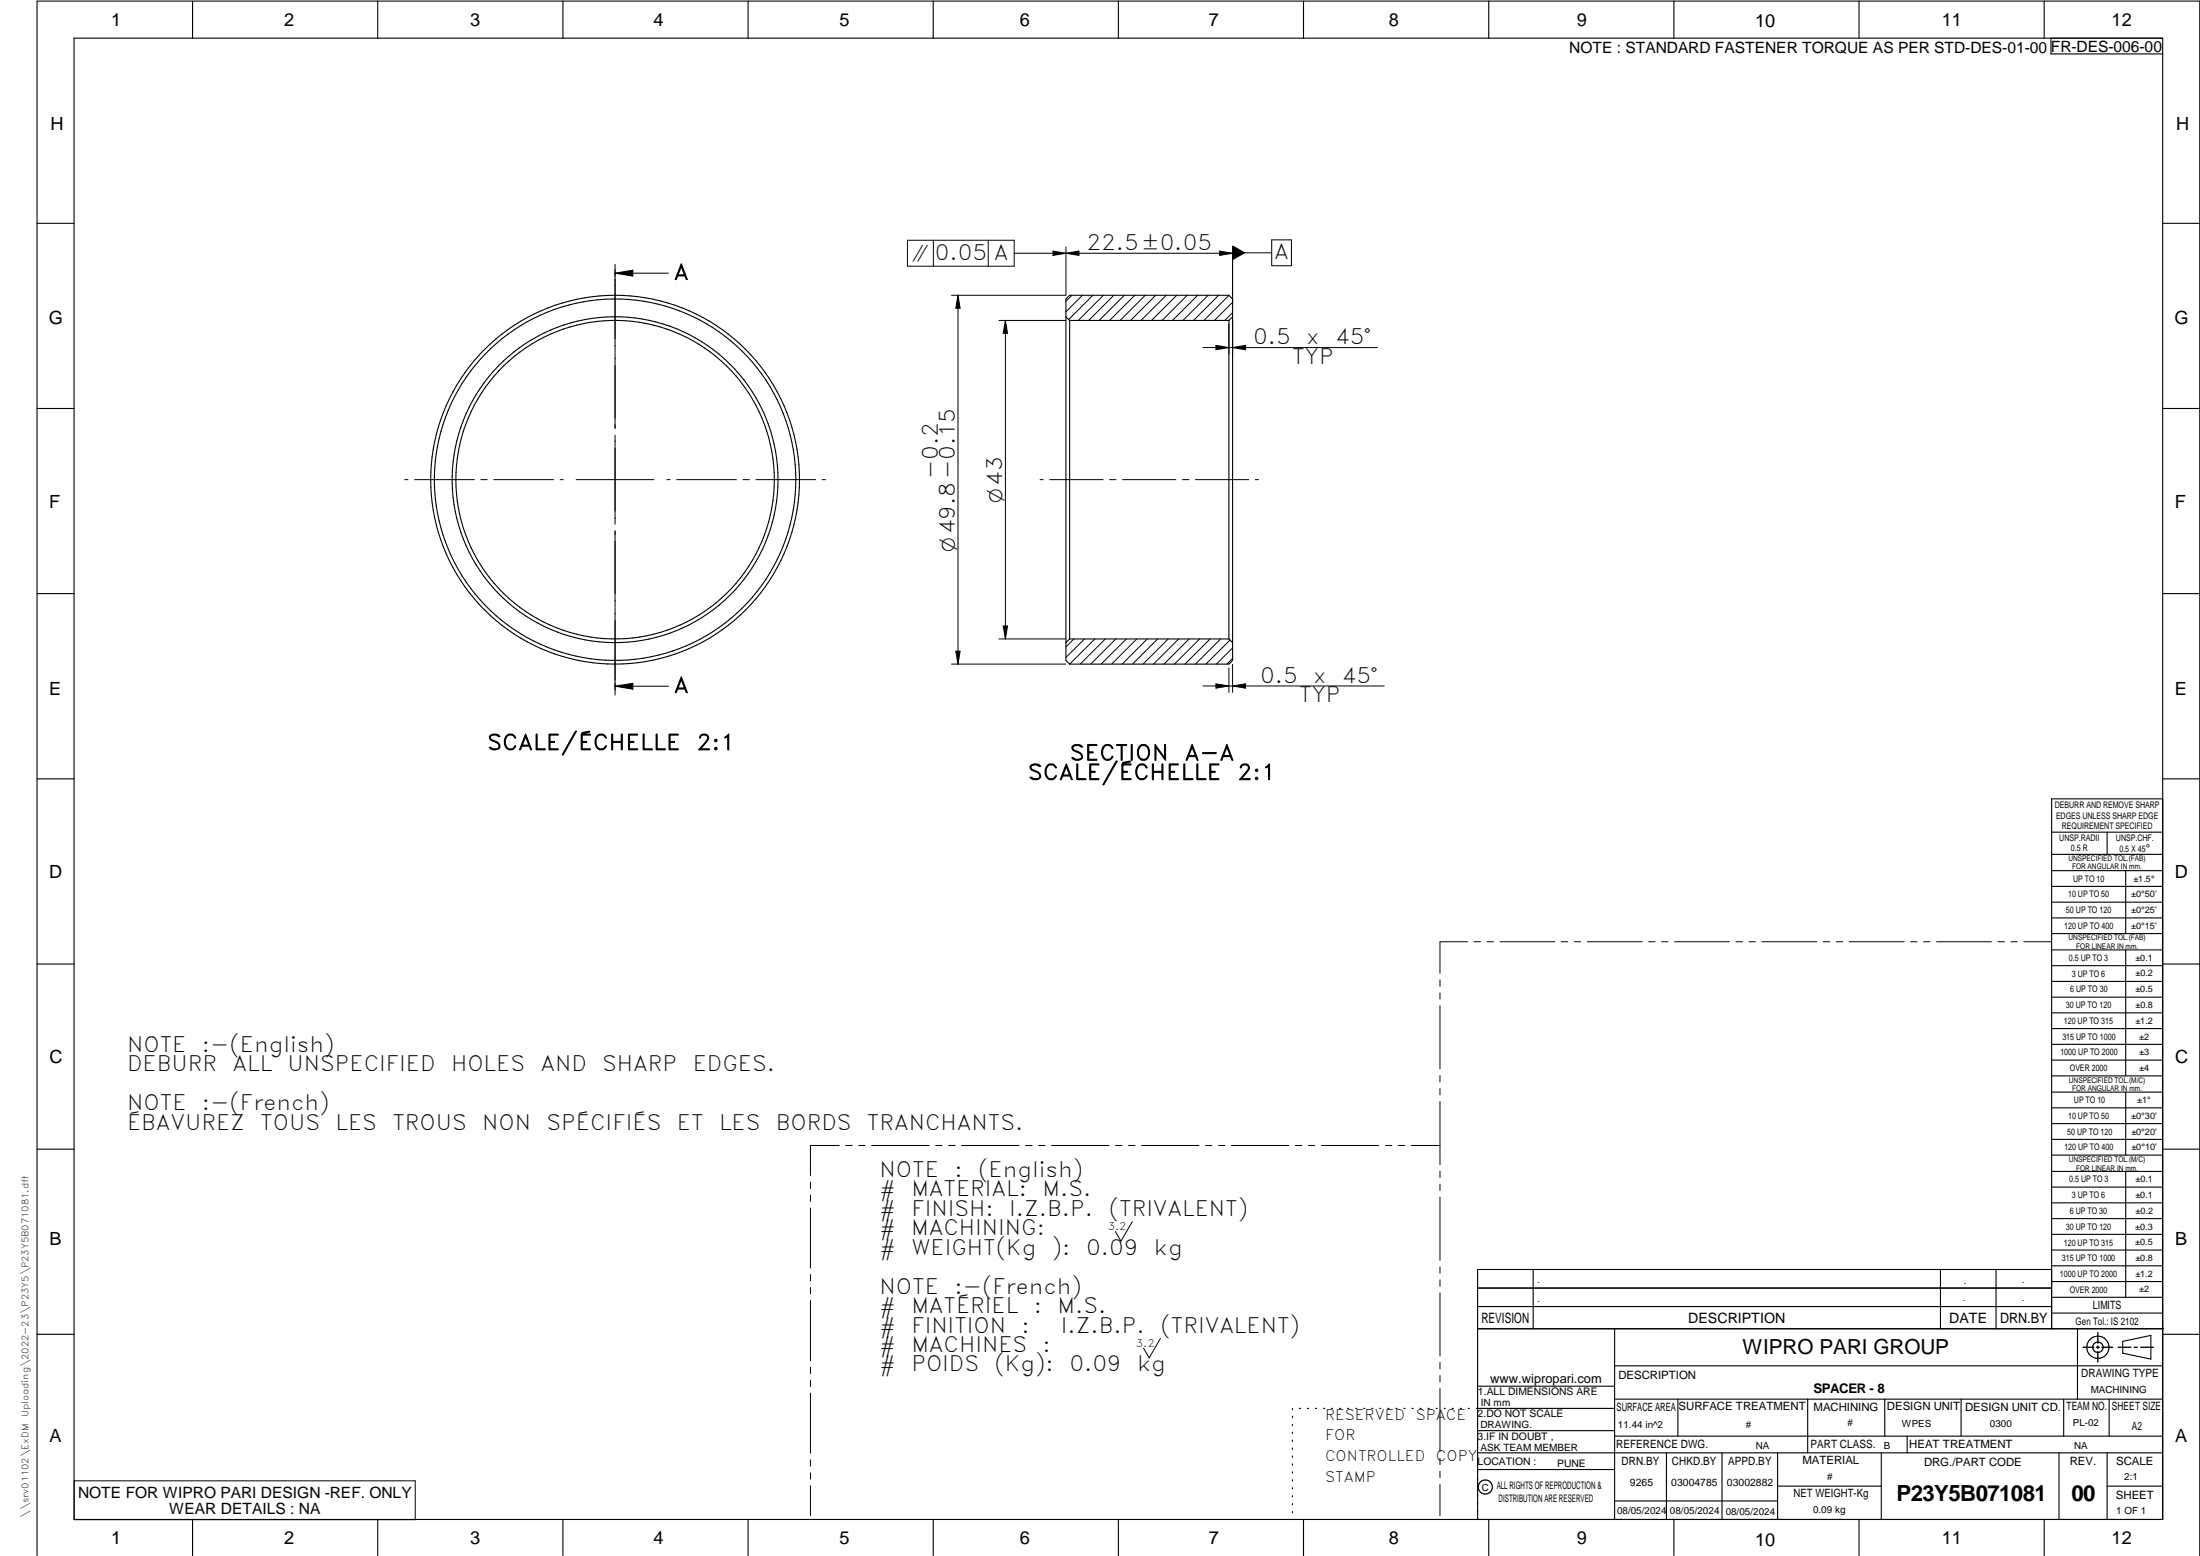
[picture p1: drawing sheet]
<svg xmlns="http://www.w3.org/2000/svg" width="594mm" height="420mm" viewBox="0 0 594 420" stroke-linecap="round" stroke-linejoin="round" font-family="sans-serif">
<g fill="none" stroke="#000" stroke-width=".3">
<path d="M20 10.3h564v400h-564zM52 .3v10M102 .3v10M152 .3v10M202 .3v10M252 .3v10M302 .3v10M352 .3v10M402 .3v10M452 .3v10M502 .3v10M552 .3v10"/>
<path d="M553.8 10.3v4.3h30.2M10 60.3h10M288.8 79.7h43l1 1v97.6l-1 1h-43l-1-1v-97.6zM584 60.3h10M287.8 85.5l1 1M288.8 86.5h43M288.8 86.5v86M331.8 86.5v86M332.8 85.5l-1 1M10 110.3h10M584 110.3h10M10 160.3h10"/>
<path d="M288.8 172.5h43M288.8 172.5l-1 1M331.8 172.5l1 1M584 160.3h10M10 210.3h10M584 215.7h-30v143.1M584 210.3h10M554 230.7h30M554 224.7h30M554 235.1h30M554 239.4h30M569 224.7v6"/>
<path d="M574 235.1v17M554 243.6h30M554 247.9h30M554 252.1h30M554 256.5h30M574 256.5v34M10 260.3h10M554 260.8h30M554 265h30M554 269.3h30M554 273.5h30M554 277.7h30"/>
<path d="M584 260.3h10M554 282h30M554 286.3h30M554 290.5h30M554 294.9h30M554 299.1h30M574 294.9v17M10 310.3h10M554 303.4h30M554 307.7h30M554 311.9h30M554 316.3h30"/>
<path d="M574 316.3v34M584 310.3h10M554 320.5h30M554 324.8h30M554 329.1h30M554 333.3h30M554 337.5h30M399 358.8h185.3M399 352.8h155M399 347.8h155M414 342.8v16M436 358.8v51.5"/>
<path d="M524 342.8v16M539 342.8v16M554 342.8h-155v67.5M554 341.8h30M554 346.1h30M554 350.3h30M554 354.6h30M561 358.8v19M10 360.3h10M399 374.3h37M436 368.8h148M436 377.8h148"/>
<path d="M453.1 377.8v10M488.1 377.8v14.5M508.9 377.8v10M529.6 377.8v10M557.3 377.8v10M569.5 377.8v10M573.2 362.2l7.6-1.6v6.4l-7.6-1.6zM584 360.3h10M349 380.3v.3M349 382.4v.4M349 384.6v.3M349 386.7v.4"/>
<path d="M349 388.9v.3M349 391v.4M349 393.2v.3M349 395.3v.3M349 397.4v.4M349 399.6v.3M350.9 380.3h.3M353 380.3h.3M355.2 380.3h.3M357.4 380.3h.3M359.6 380.3h.3M361.7 380.3h.3"/>
<path d="M363.9 380.3h.3M366.1 380.3h.3M368.3 380.3h.3M370.4 380.3h.3M372.6 380.3h.3M374.8 380.3h.3M376.9 380.3h.4M379.1 380.3h.3M381.3 380.3h.3M383.4 380.3h.4M385.6 380.3h.4M387.8 380.3h.3"/>
<path d="M390 380.3h.3M392.1 380.3h.4M394.3 380.3h.4M396.5 380.3h.3M399 396.8h37M399 392.3h185M399 386.3h37M436 387.8h148M436 380.3h-37.3M450 392.3v18M465 392.3v18M480 392.3v18"/>
<path d="M508 392.3v18M515 387.8v4.5M556 392.3v18M569 392.3v18M52 410.3v9.8M102 410.3v9.8M152 410.3v9.8M202 410.3v9.8M252 410.3v9.8M302 410.3v9.8M349 401.7v.4M349 403.9v.3"/>
<path d="M349 406v.4M349 408.2v.3M352 410.3v9.8M402 410.3v9.8M436 405.3h44M452 410.3v9.8M480 401.3h28M502 410.3v9.8M552 410.3v9.8M569 401.3h15M10 420.1v-419.8h584v419.8"/>
<circle cx="166.1" cy="129.5" r="49.8"/>
<circle cx="166.1" cy="129.5" r="43"/>
<circle cx="166.1" cy="129.5" r="44"/>
<circle cx="166.1" cy="129.5" r="48.8"/>
<circle cx="566.5" cy="363.8" r="1.4"/>
<circle cx="566.5" cy="363.8" r="3"/>
<circle cx="401.1" cy="401.5" r="1.91"/>
</g>
<g fill="none" stroke="#000" stroke-width=".27">
<path d="M166.1 71.4v23.6M166.1 73.8h14.4M166.1 73.8l4.8-.8v1.5zM245 64.9h28.9v7h-28.9zM252 64.9v7M256.9 79.7h30.9M258.7 79.7l.6 3.5h-1.2zM258.7 79.7v99.6M266.9 64.9v7M273.9 68.4h58.9M284.3 67.8l3.5 .6-3.5 .6zM287.8 68.4l3.6-.6v1.2z"/>
<path d="M287.8 66.6v13.1M289.5 79.7l-1.7 1.6M292.3 79.7l-4.5 4.5M295.1 79.7l-6.5 6.6M298 79.7l-6.8 6.8M300.8 79.7l-6.8 6.8M303.6 79.7l-6.8 6.8M306.4 79.7l-6.8 6.8M309.3 79.7l-6.8 6.8M312.1 79.7l-6.8 6.8M314.9 79.7l-6.8 6.8M317.7 79.7l-6.7 6.8"/>
<path d="M320.6 79.7l-6.8 6.8M323.4 79.7l-6.8 6.8M326.2 79.7l-6.8 6.8M329.1 79.7l-6.8 6.8M329.3 67.8l3.5 .6-3.5 .6zM331.9 79.8l-6.8 6.7M332.8 66.5v15.6M332.8 68.3h10.6M343.4 64.8h5.3v7h-5.3zM166.1 95.2v20.5M269.7 86.5h18.1M271.5 86.5v86"/>
<path d="M271.5 86.5l.6 3.5h-1.2zM324.8 93.9h47.1M328.4 93.3l3.4 .6-3.4 .5zM331.8 87.6v8M332.8 84.4l-2.1 2.1M332.8 81.6l-4.9 4.9M332.8 93.9l3.6-.6v1.1zM332.8 86.6v9M166.1 117.5v24M109.3 129.5h.9M111.9 129.5h16.2M129.9 129.5h1.7"/>
<path d="M133.3 129.5h16.2M151.3 129.5h.8M155.6 129.5h21M180.1 129.5h.8M182.7 129.5h16.2M200.6 129.5h1.7M204.1 129.5h16.2M222 129.5h.9M280.9 129.5h.8M283.5 129.5h14.4M299.6 129.5h1.8M303.1 129.5h14.4"/>
<path d="M319.3 129.5h1.7M322.8 129.5h14.4M339 129.5h.8M166.1 143.3v20.6M166.1 164.1v23.6M256.9 179.3h30.9M258.1 175.8h1.2l-.6 3.5zM269.7 172.5h18.1M270.9 169h1.2l-.6 3.5zM290 172.5l-2.2 2.2M292.8 172.5l-5 5M295.7 172.5l-6.8 6.8"/>
<path d="M298.5 172.5l-6.8 6.8M301.3 172.5l-6.8 6.8M304.2 172.5l-6.9 6.8M307 172.5l-6.8 6.8M309.8 172.5l-6.8 6.8M312.6 172.5l-6.8 6.8M315.5 172.5l-6.8 6.8M318.3 172.5l-6.8 6.8M321.1 172.5l-6.8 6.8M323.9 172.5l-6.7 6.8M326.8 172.5l-6.8 6.8M329.6 172.5l-6.8 6.8"/>
<path d="M332.1 172.8l-6.5 6.5M332.8 177.8l-1.5 1.5M332.8 174.9l-4.3 4.4M332.8 179.4v7.6M166.1 185.3l4.8-.8v1.6zM166.1 185.3h14.4M324.8 185.2h49M328.4 184.7l3.4 .5-3.4 .6zM331.8 180.4v6.6M332.8 185.2l3.6-.5v1.1zM396.3 254.3h-7.5v8.5M398 254.3h1.8"/>
<path d="M401.5 254.3h1.8M405 254.3h14.9M421.6 254.3h1.7M425.1 254.3h1.7M428.6 254.3h14.8M445.2 254.3h1.7M448.7 254.3h1.7M452.2 254.3h14.8M468.8 254.3h1.7M472.3 254.3h1.7M475.8 254.3h14.8M492.4 254.3h1.7"/>
<path d="M495.9 254.3h1.7M499.4 254.3h14.8M515.9 254.3h1.8M519.4 254.3h1.8M522.9 254.3h14.9M539.5 254.3h1.7M543 254.3h1.7M546.5 254.3h7.4M388.8 264.6v1.7M388.8 268.1v1.7M388.8 271.6v17M388.8 290.4v1.8"/>
<path d="M388.8 293.9v1.8M388.8 297.4v17.1M218.9 319.2v1.7M226.6 309.3h-7.7v8.1M228.4 309.3h1.7M231.9 309.3h1.7M235.4 309.3h15.5M252.7 309.3h1.7M256.2 309.3h1.7M259.7 309.3h15.5M277 309.3h1.7M280.5 309.3h1.7"/>
<path d="M284 309.3h15.5M301.2 309.3h1.8M304.8 309.3h1.7M308.2 309.3h15.6M325.5 309.3h1.8M329 309.3h1.8M332.5 309.3h15.6M349.8 309.3h1.8M353.3 309.3h1.7M356.8 309.3h15.5M374.1 309.3h1.7M377.6 309.3h1.7"/>
<path d="M381.1 309.3h7.7M388.8 316.3v1.7M388.8 319.8v1.7M218.9 322.7v1.7M218.9 326.2v16.2M305.7 329.9l-3 5.3-1.5-2.7M388.8 323.3v17M218.9 344.2v1.7M218.9 347.7v1.7M218.9 351.2v16.2M388.8 342.1v1.7M388.8 345.6v1.7"/>
<path d="M388.8 349.1v17.1M218.9 369.2v1.7M218.9 372.7v1.7M218.9 376.2v16.2M313.3 361.4l-3 5.3-1.5-2.7M388.8 367.9v1.8M388.8 371.4v1.7M388.8 374.9v17.1M20 399.9h92.1v10.5h-92.1zM218.9 394.2v1.7M218.9 397.7v1.7M388.8 393.8v1.7"/>
<path d="M388.8 397.3v1.7M218.9 401.2v8.1M388.8 400.8v8.5"/>
</g>
<path d="M566.5 359.8v2.9M562.5 363.8h2.9M566.1 363.8h.8M566.5 363.5v.7M566.5 364.9v2.9M567.6 363.8h2.9M572 363.8h3.4M576.3 363.8h.9M578.1 363.8h3.4" fill="none" stroke="#000" stroke-width=".36"/>
<g fill="#000">
<path d="M166.1 73.8l4.8-.8v1.5zM284.3 67.8l3.5 .6-3.5 .6zM287.8 68.4l3.6-.6v1.2zM329.3 67.8l3.5 .6-3.5 .6zM332.8 66.2l3.6 2.1-3.6 2zM258.7 79.7l.6 3.5h-1.2zM271.5 86.5l.6 3.5h-1.2zM328.4 93.3l3.4 .6-3.4 .5zM332.8 93.9l3.6-.6v1.1zM258.1 175.8h1.2l-.6 3.5zM270.9 169h1.2l-.6 3.5zM166.1 185.3l4.8-.8v1.6z"/>
<path d="M328.4 184.7l3.4 .5-3.4 .6zM332.8 185.2l3.6-.5v1.1z"/>
</g>
<g font-size="6">
<text x="512.1" y="405.2">P23Y5B071081</text>
<text x="559.4" y="405.2">00</text>
</g>
<g font-size="5.7">
<text x="252.4" y="70.1">0.05 A</text>
<text x="293.4" y="67.5">22.5±0.05</text>
<text x="344.1" y="70">A</text>
<text x="182" y="75.5">A</text>
<text x="338.4" y="93">0.5</text>
<text x="352.7" y="93">x</text>
<text x="360.5" y="93">45°</text>
<text x="349" y="98.2">TYP</text>
<text x="253.3" y="129.4" transform="rotate(-90 253.3 129.4)">-0.2</text>
<text x="340.3" y="184.4">0.5</text>
<text x="354.6" y="184.4">x</text>
<text x="362.4" y="184.4">45°</text>
<text x="182" y="187">A</text>
<text x="350.8" y="189.6">TYP</text>
<text x="131.6" y="202.5">SCALE/ÉCHELLE</text>
<text x="188.1" y="202.5">2:1</text>
<text x="288.9" y="205.3">SECTION</text>
<text x="319.9" y="205.3">A-A</text>
<text x="277.6" y="210.5">SCALE/ÉCHELLE</text>
<text x="334.1" y="210.5">2:1</text>
<text x="34.3" y="284.1">NOTE</text>
<text x="54.5" y="284.1">:-(English)</text>
<text x="34.3" y="289.3">DEBURR</text>
<text x="62.8" y="289.3">ALL</text>
<text x="77.7" y="289.3">UNSPECIFIED</text>
<text x="121.8" y="289.3">HOLES</text>
<text x="145.9" y="289.3">AND</text>
<text x="162.6" y="289.3">SHARP</text>
<text x="187.1" y="289.3">EDGES.</text>
<text x="34.3" y="299.8">NOTE</text>
<text x="54.5" y="299.8">:-(French)</text>
<text x="34.3" y="305.1">ÉBAVUREZ</text>
<text x="70.3" y="305.1">TOUS</text>
<text x="90.6" y="305.1">LES</text>
<text x="106" y="305.1">TROUS</text>
<text x="130.2" y="305.1">NON</text>
<text x="147.6" y="305.1">SPÉCIFIÉS</text>
<text x="182.8" y="305.1">ET</text>
<text x="194.2" y="305.1">LES</text>
<text x="209.5" y="305.1">BORDS</text>
<text x="234.1" y="305.1">TRANCHANTS.</text>
<text x="237.5" y="317.8">NOTE</text>
<text x="257.7" y="317.8">:</text>
<text x="264.2" y="317.8">(English)</text>
<text x="237.5" y="323.1">#</text>
<text x="246.1" y="323.1">MATERIAL:</text>
<text x="281.5" y="323.1">M.S.</text>
<text x="237.5" y="328.3">#</text>
<text x="246.1" y="328.3">FINISH:</text>
<text x="272.5" y="328.3">I.Z.B.P.</text>
<text x="299.4" y="328.3">(TRIVALENT)</text>
<text x="237.5" y="333.6">#</text>
<text x="246.1" y="333.6">MACHINING:</text>
<text x="237.5" y="338.8">#</text>
<text x="246.1" y="338.8">WEIGHT(Kg</text>
<text x="284" y="338.8">):</text>
<text x="293.3" y="338.8">0.09</text>
<text x="311.6" y="338.8">kg</text>
<text x="237.5" y="349.3">NOTE</text>
<text x="257.7" y="349.3">:-(French)</text>
<text x="237.5" y="354.6">#</text>
<text x="237.5" y="359.8">#</text>
<text x="246.1" y="354.6">MATÉRIEL</text>
<text x="246.1" y="359.8">FINITION</text>
<text x="275.9" y="359.8">:</text>
<text x="279.2" y="354.6">:</text>
<text x="285.6" y="354.6">M.S.</text>
<text x="286.5" y="359.8">I.Z.B.P.</text>
<text x="313.4" y="359.8">(TRIVALENT)</text>
<text x="237.5" y="365.1">#</text>
<text x="246.1" y="365.1">MACHINES</text>
<text x="281.6" y="365.1">:</text>
<text x="237.5" y="370.3">#</text>
<text x="246.1" y="370.3">POIDS</text>
<text x="268.6" y="370.3">(Kg):</text>
<text x="288.8" y="370.3">0.09</text>
<text x="307.1" y="370.3">kg</text>
</g>
<text font-size="5.6" x="470.5" y="365.5">WIPRO PARI GROUP</text>
<g font-size="5.4">
<text x="246.3" y="70.1">i</text>
<text x="270.6" y="135.8" transform="rotate(-90 270.6 135.8)">O43</text>
<text x="257.8" y="148.9" transform="rotate(-90 257.8 148.9)">O49.8-0.15</text>
</g>
<g font-size="4.9">
<text x="30" y="7">1</text>
<text x="76.7" y="7">2</text>
<text x="127" y="7">3</text>
<text x="176.5" y="7">4</text>
<text x="226.7" y="7">5</text>
<text x="275.4" y="7">6</text>
<text x="326.4" y="7">7</text>
<text x="375" y="7">8</text>
<text x="425.8" y="7">9</text>
<text x="473.9" y="7.4">10</text>
<text x="524.3" y="7">11</text>
<text x="570.2" y="7">12</text>
<text x="13.6" y="35.2">H</text>
<text x="587.6" y="35.2">H</text>
<text x="13.2" y="87.5">G</text>
<text x="587.2" y="87.5">G</text>
<text x="13.3" y="137.1">F</text>
<text x="587.3" y="137.1">F</text>
<text x="13.3" y="187.6">E</text>
<text x="587.3" y="187.6">E</text>
<text x="13.3" y="237">D</text>
<text x="587.3" y="237">D</text>
<text x="13.4" y="287.1">C</text>
<text x="587.4" y="287.1">C</text>
<text x="13.4" y="336.3">B</text>
<text x="587.4" y="336.3">B</text>
<text x="13.4" y="389.3">A</text>
<text x="587.4" y="389.3">A</text>
<text x="30" y="417">1</text>
<text x="76.7" y="417">2</text>
<text x="127" y="417">3</text>
<text x="176.5" y="417">4</text>
<text x="226.7" y="417">5</text>
<text x="275.4" y="417">6</text>
<text x="326.4" y="417">7</text>
<text x="375" y="417">8</text>
<text x="425.8" y="417">9</text>
<text x="473.9" y="417.4">10</text>
<text x="524.3" y="417">11</text>
<text x="570.2" y="417">12</text>
</g>
<g font-size="4.2">
<text x="423.7" y="14.3">NOTE : STANDARD FASTENER TORQUE AS PER STD-DES-01-00</text>
<text x="553.8" y="14">FR-DES-006-00</text>
<text x="21.1" y="404.4">NOTE FOR WIPRO PARI DESIGN -REF. ONLY</text>
<text x="45.7" y="408.9">WEAR DETAILS : NA</text>
</g>
<g font-size="3.9">
<text x="357.8" y="383.4">RESERVED</text>
<text x="382.3" y="383.4">SPACE</text>
<text x="357.8" y="388.9">FOR</text>
<text x="357.8" y="394.5">CONTROLLED</text>
<text x="387.8" y="394.5">COPY</text>
<text x="357.8" y="400.1">STAMP</text>
</g>
<g font-size="3.8">
<text x="400.1" y="357.1">REVISION</text>
<text x="455.9" y="357.1">DESCRIPTION</text>
<text x="526.4" y="357.1">DATE</text>
<text x="540.1" y="357.1">DRN.BY</text>
</g>
<text font-size="3.6" x="489.7" y="376.2">SPACER - 8</text>
<text font-size="3.5" x="402.4" y="373.3">www.wipropari.com</text>
<g font-size="3.1">
<text x="565.2" y="353.5">LIMITS</text>
<text x="562" y="371.7">DRAWING TYPE</text>
<text x="437" y="372.3">DESCRIPTION</text>
<text x="436.5" y="380.9">SURFACE AREA</text>
<text x="453.3" y="380.9">SURFACE TREATMENT</text>
<text x="489.7" y="380.9">MACHINING</text>
<text x="509.5" y="380.9">DESIGN UNIT</text>
<text x="530.6" y="380.9">DESIGN UNIT CD.</text>
<text x="558" y="380.7">TEAM NO.</text>
<text x="570.3" y="380.7">SHEET SIZE</text>
<text x="575.6" y="386.1">A2</text>
<text x="436.4" y="391.1">REFERENCE DWG.</text>
<text x="437.9" y="395.5">DRN.BY</text>
<text x="451.5" y="395.5">CHKD.BY</text>
<text x="466.6" y="395.5">APPD.BY</text>
<text x="486.7" y="395.4">MATERIAL</text>
<text x="488.9" y="391">PART CLASS.</text>
<text x="515.6" y="391">HEAT TREATMENT</text>
<text x="519.6" y="395.9">DRG./PART CODE</text>
<text x="558.9" y="395.6">REV.</text>
<text x="571.4" y="395.6">SCALE</text>
<text x="484.3" y="404.3">NET WEIGHT-Kg</text>
<text x="571.4" y="404.7">SHEET</text>
</g>
<text font-size="3" x="579.5" y="230.1">°</text>
<g font-size="2.8">
<text x="299.1" y="332.1">3.2</text>
<text x="560.5" y="357.7">Gen Tol.: IS 2102</text>
<text x="306.7" y="363.6">3.2</text>
<text x="399.1" y="376.7">1.ALL DIMENSIONS ARE</text>
<text x="399" y="382.7">2.DO NOT SCALE</text>
<text x="399" y="388.7">3.IF IN DOUBT ,</text>
<text x="399" y="395.5">LOCATION :</text>
<text x="420.5" y="396">PUNE</text>
<text x="440.2" y="401.3">9265</text>
<text x="451.3" y="401.2">03004785</text>
<text x="466.3" y="401.3">03002882</text>
<text x="404.2" y="402">ALL RIGHTS OF REPRODUCTION &amp;</text>
<text x="404.7" y="405.4">DISTRIBUTION ARE RESERVED</text>
</g>
<g font-size="2.7">
<text x="564.6" y="376.2">MACHINING</text>
<text x="399.9" y="379.7">IN mm</text>
<text x="399.8" y="385.7">DRAWING.</text>
<text x="436.9" y="385.5">11.44 in^2</text>
<text x="471.4" y="385.6">#</text>
<text x="498.9" y="385.1">#</text>
<text x="513.6" y="385.3">WPES</text>
<text x="537.3" y="385.2">0300</text>
<text x="559.7" y="385.2">PL-02</text>
<text x="399.8" y="391.8">ASK TEAM MEMBER</text>
<text x="474.1" y="391.2">NA</text>
<text x="508.7" y="391.2">B</text>
<text x="560.1" y="391.2">NA</text>
<text x="493.4" y="399.6">#</text>
<text x="573.6" y="399.8">2:1</text>
<text x="400.1" y="402.5">C</text>
<text x="436.7" y="408.7">08/05/2024</text>
<text x="450.9" y="408.8">08/05/2024</text>
<text x="466" y="409">08/05/2024</text>
<text x="489.6" y="408.5">0.09 kg</text>
<text x="571.5" y="408.7">1 OF 1</text>
</g>
<g font-size="2.5">
<text x="559.2" y="229.9">0.5 R</text>
<text x="572.3" y="230.1">0.5 X 45</text>
<text x="559.4" y="323.5">3 UP TO 6</text>
<text x="558.9" y="327.8">6 UP TO 30</text>
<text x="557.8" y="332">30 UP TO 120</text>
<text x="415.2" y="346.4">.</text>
<text x="530.3" y="346.6">.</text>
<text x="545.9" y="346.4">.</text>
<text x="415.2" y="351.5">.</text>
<text x="530.1" y="351.3">.</text>
<text x="545.9" y="351.4">.</text>
</g>
<g font-size="2.4">
<text x="554.9" y="218.3">DEBURR AND REMOVE SHARP</text>
<text x="555.2" y="221.1">EDGES UNLESS SHARP EDGE</text>
<text x="556.1" y="227.2">UNSP.RADII</text>
<text x="556.8" y="223.8">REQUIREMENT SPECIFIED</text>
<text x="571.4" y="227">UNSP.CHF.</text>
<text x="559.8" y="238">UP TO 10</text>
<text x="576.1" y="238.1">±1.5°</text>
<text x="558.5" y="242.3">10 UP TO 50</text>
<text x="575.5" y="242.3">±0°50'</text>
<text x="557.4" y="250.8">120 UP TO 400</text>
<text x="557.9" y="246.5">50 UP TO 120</text>
<text x="575.5" y="250.8">±0°15'</text>
<text x="575.5" y="246.6">±0°25'</text>
<text x="558.7" y="259.4">0.5 UP TO 3</text>
<text x="559.5" y="263.7">3 UP TO 6</text>
<text x="576.6" y="259.4">±0.1</text>
<text x="576.6" y="263.7">±0.2</text>
<text x="559" y="268">6 UP TO 30</text>
<text x="576.6" y="268">±0.5</text>
<text x="557.9" y="272.2">30 UP TO 120</text>
<text x="576.6" y="272.2">±0.8</text>
<text x="556.9" y="280.7">315 UP TO 1000</text>
<text x="557.3" y="276.5">120 UP TO 315</text>
<text x="576.6" y="276.5">±1.2</text>
<text x="577.7" y="280.7">±2</text>
<text x="556.4" y="284.9">1000 UP TO 2000</text>
<text x="577.6" y="285">±3</text>
<text x="558.9" y="289.2">OVER 2000</text>
<text x="577.7" y="289.3">±4</text>
<text x="560" y="297.9">UP TO 10</text>
<text x="577.1" y="297.9">±1°</text>
<text x="558.5" y="302.1">10 UP TO 50</text>
<text x="575.5" y="302.2">±0°30'</text>
<text x="557.5" y="310.6">120 UP TO 400</text>
<text x="558.2" y="306.4">50 UP TO 120</text>
<text x="575.5" y="310.6">±0°10'</text>
<text x="575.5" y="306.4">±0°20'</text>
<text x="558.8" y="319.2">0.5 UP TO 3</text>
<text x="576.6" y="323.5">±0.1</text>
<text x="576.6" y="319.3">±0.1</text>
<text x="576.7" y="327.8">±0.2</text>
<text x="576.6" y="332">±0.3</text>
<text x="556.8" y="340.6">315 UP TO 1000</text>
<text x="557.3" y="336.3">120 UP TO 315</text>
<text x="576.6" y="336.3">±0.5</text>
<text x="576.6" y="340.6">±0.8</text>
<text x="556.2" y="344.8">1000 UP TO 2000</text>
<text x="576.6" y="344.8">±1.2</text>
<text x="558.9" y="349">OVER 2000</text>
<text x="577.7" y="349">±2</text>
<text x="7.7" y="382.7" transform="rotate(-90 7.7 382.7)">Uploading\2022-23\P23Y5\P23Y5B071081.dft</text>
<text x="7.7" y="409.9" transform="rotate(-90 7.7 409.9)">\\srv01102\ExDM</text>
</g>
<g font-size="2.1">
<text x="558.6" y="232.4">UNSPECIFIED TOL.(FAB)</text>
<text x="559.5" y="234.8">FOR ANGULAR IN mm.</text>
<text x="558.6" y="254">UNSPECIFIED TOL.(FAB)</text>
<text x="560.7" y="256.3">FOR LINEAR IN mm.</text>
<text x="558.7" y="292.4">UNSPECIFIED TOL.(M/C)</text>
<text x="559.6" y="294.7">FOR ANGULAR IN mm.</text>
<text x="558.7" y="313.8">UNSPECIFIED TOL.(M/C)</text>
<text x="560.6" y="316.2">FOR LINEAR IN mm.</text>
</g>
</svg>
